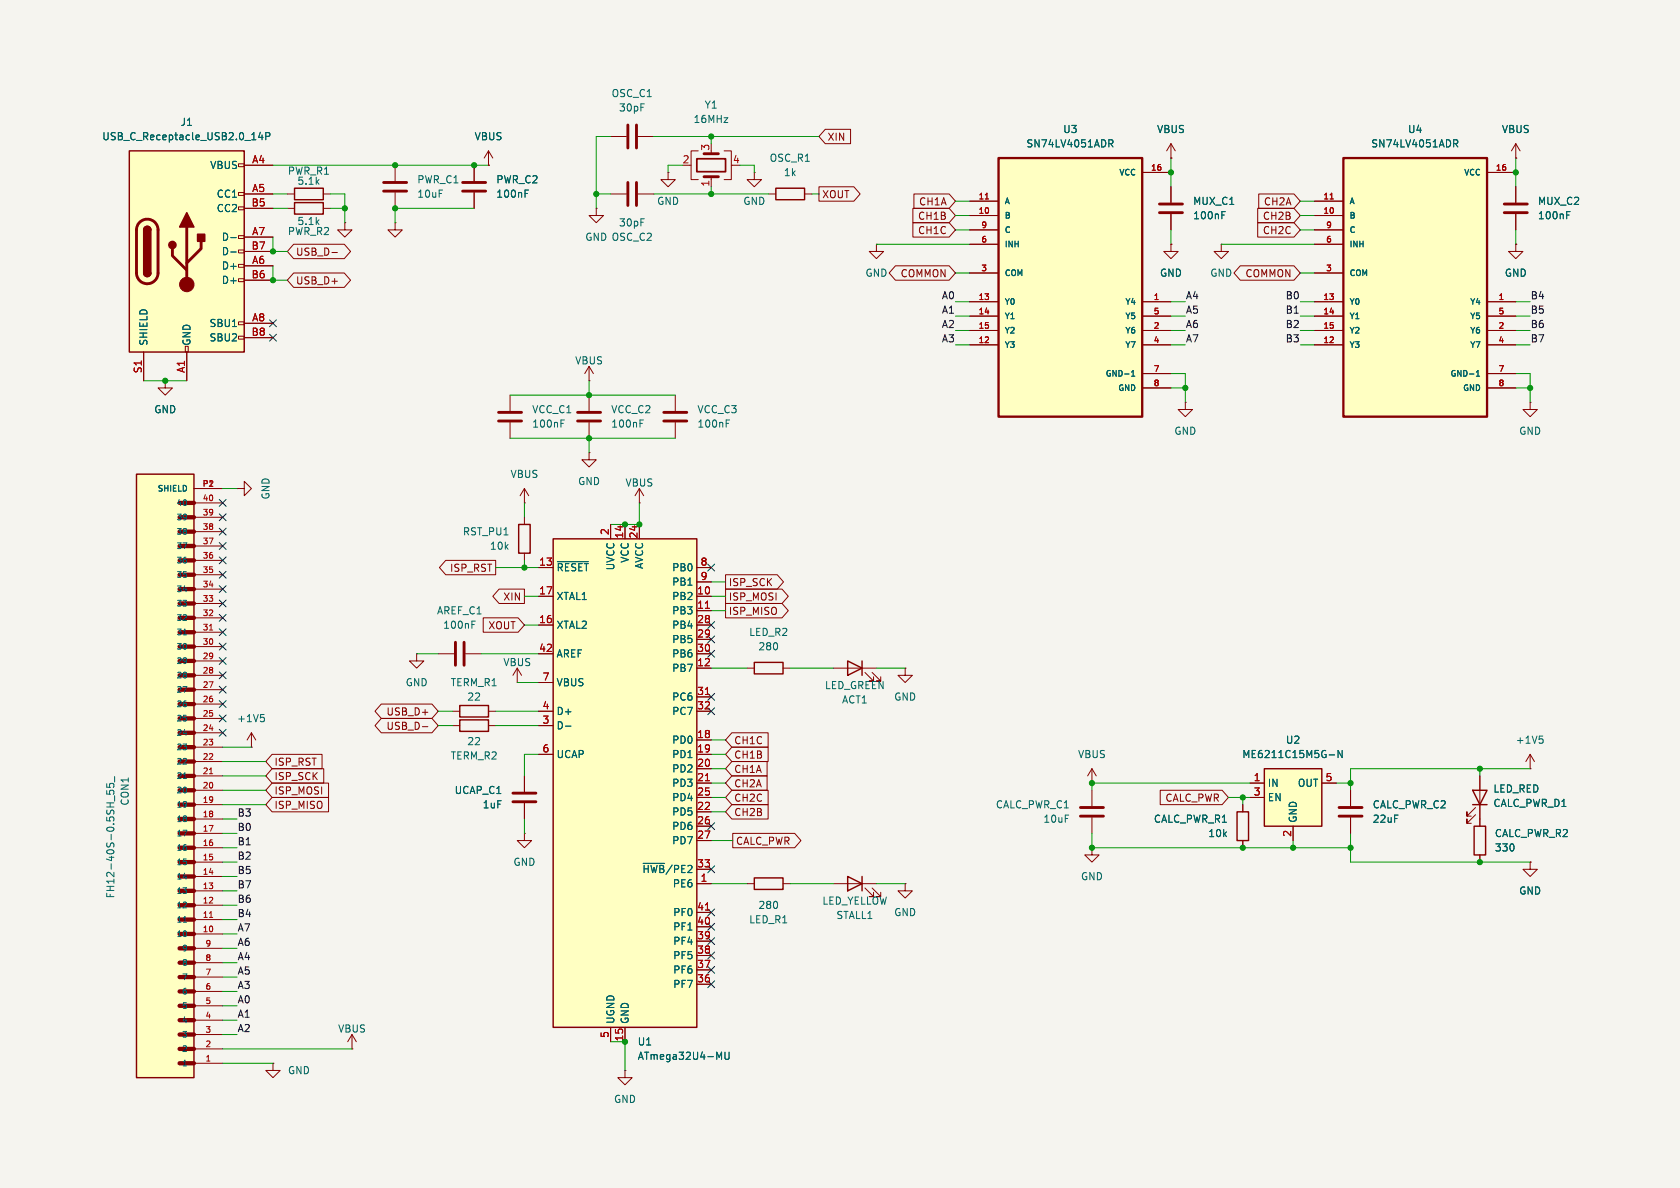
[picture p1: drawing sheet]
<svg xmlns="http://www.w3.org/2000/svg" width="297mm" height="210mm" viewBox="0 0 297 210" stroke-linecap="round" stroke-linejoin="round" font-family="sans-serif">
<path d="M0 0h297v210h-297z" fill="#f5f4ef" stroke="#f5f4ef" stroke-width=".18"/>
<path d="M81.8 32.3h4.1M81.8 33.8h4.1M124.5 31.2h2.5M124.5 27.2h2.5M90.7 140.2h4M90.7 141.7h4M191 144.3h4.1M191 142.7h4.1M236.7 144.3h4.1M236.7 142.7h4.1" fill="none" stroke="#840000" stroke-width=".51"/>
<g fill="none" stroke="#840000" stroke-width=".18">
<path d="M83.8 29.2v2.8M83.8 34v2.8M121.9 29.2h.3M123.4 26.7h-1.2v5.1h1.2M125.7 31.2v1.8M128 26.7h1.3v5.1h-1.3M154.9 43.2v1.3h1.3l-1.3 1.2-1.2-1.2h1.2M154.9 43.2h.1M80 128.3h1.3M86.4 128.3h1.2M92.7 137.2v2.8M193 138.4h.1"/>
<path d="M193 135.9v2.5M193 139.7v2.8M193 135.9l-.7 1.3M193 135.9l.8 1.3M238.8 139.7v2.8M92.7 147.3v1.3h1.3l-1.3 1.3-1.3-1.3h1.3M92.7 147.3h.1M92.7 142v2.8M193 149.9v1.2h1.3l-1.3 1.3-1.2-1.3h1.2M193 149.9h.1M193 144.5v2.8M219.7 142.2v1.3"/>
<path d="M219.7 148.6v1.3M238.8 144.5v2.8M48.3 188v1.2h1.2l-1.2 1.3-1.3-1.3h1.3M48.3 188h.1M62.2 185.4h.1M62.2 182.9l-.7 1.3M62.2 182.9l.8 1.3M62.2 182.9v2.5"/>
</g>
<path d="M92.8 34.2h.4M92.8 33.6h.6" fill="none" stroke="#006464" stroke-width=".18"/>
<path d="M123.2 28.1h5.1v2.3h-5.1z" fill="none" stroke="#840000" stroke-width=".3"/>
<path d="M81.3 127.3h5.1v2h-5.1zM218.7 143.5h2v5.1h-2z" fill="none" stroke="#840000" stroke-width=".25"/>
<path d="M223.5 135.9h10.2v10.2h-10.2z" fill="#ffffc2"/>
<path d="M223.5 135.9h10.2v10.2h-10.2zM260.3 139.7h2.6l-1.3 2.5zM260.3 142.2h2.6M260.6 146.1h2v5h-2z" fill="none" stroke="#840000" stroke-width=".25"/>
<g fill="none" stroke="#840000" stroke-width=".18">
<path d="M118.1 30.5v1.3h1.3l-1.3 1.2-1.3-1.2h1.3M118.1 30.5h.1M77.5 115.6h2.8M82.3 115.6h2.8M221 138.4h2.5M233.7 138.4h2.5M261.6 137.2v8.9M270.5 135.9h.1M270.5 133.4l-.8 1.2M270.5 133.4l.8 1.2M270.5 133.4v2.5M221 141h2.5"/>
<path d="M228.6 146.1v2.5M260.9 144l-1.6 1.5v-.7v.7h.8M260.9 142.7l-1.6 1.6v-.8v.8h.8M261.6 151.1v1.3M270.5 152.4v1.3h1.3l-1.3 1.2-1.3-1.2h1.3M270.5 152.4h.1M110.5 189.2v1.3h1.3l-1.3 1.3-1.3-1.3h1.3M110.5 189.2h.1"/>
</g>
<path d="M83.4 110.4h.5M83.4 109.8h.6M235 133.4h.9M237.3 132.7v1.2l-.7-1.2v1.2M272.1 130.1h.6M272.6 130.6l.2 .2v.3l-.2 .3" fill="none" stroke="#006464" stroke-width=".18"/>
<path d="M80.5 113.5v4.1M82 113.5v4.1" fill="none" stroke="#840000" stroke-width=".51"/>
<path d="M97.8 95.3h25.4v86.3h-25.4z" fill="#ffffc2"/>
<path d="M97.8 95.3h25.4v86.3h-25.4zM149.9 154.9l2.5 1.3-2.5 1.3zM152.4 154.9v2.6" fill="none" stroke="#840000" stroke-width=".25"/>
<g fill="none" stroke="#840000" stroke-width=".18">
<path d="M133.3 30.5v1.3h1.3l-1.3 1.2-1.2-1.2h1.2M133.3 30.5h.1M107.9 92.7v2.6M110.5 92.7v2.6M113 92.7v2.6M95.2 100.3h2.6M95.2 105.4h2.6M95.2 110.5h2.6M95.2 115.6h2.6M123.2 100.3h2.5M123.2 105.4h2.5M123.2 110.5h2.5"/>
<path d="M123.2 115.6h2.5M123.2 102.9h2.5M123.2 108h2.5M123.2 113h2.5M123.2 118.1h2.5M44.4 132.1h.1M44.4 129.5l-.7 1.3M44.4 129.5l.8 1.3M44.4 129.5v2.6M95.2 120.7h2.6M95.2 125.7h2.6M95.2 128.3h2.6"/>
<path d="M95.2 133.4h2.6M123.2 125.7h2.5M123.2 133.4h2.5M123.2 123.2h2.5M123.2 130.8h2.5M123.2 135.9h2.5M123.2 138.4h2.5M123.2 141h2.5M123.2 143.5h2.5M123.2 146.1h2.5M123.2 148.6h2.5M123.2 153.7h2.5"/>
<path d="M123.2 156.2h2.5M147.3 156.2h7.6M152.9 157l1.5 1.5h-.7h.7v-.8M154.2 157l1.5 1.5h-.8h.8v-.8M160 156.2v1.3h1.3l-1.3 1.3-1.3-1.3h1.3M160 156.2h.1M123.2 161.3h2.5M123.2 163.8h2.5M123.2 166.4h2.5M123.2 168.9h2.5M123.2 171.5h2.5M123.2 174h2.5"/>
<path d="M107.9 181.6v2.6M110.5 181.6v2.6"/>
</g>
<path d="M98.5 99.3h5.5M46.1 126.3h.6M46.5 126.8l.2 .2v.3l-.2 .3M100 128.4h.9M113.7 152.6h3.8M127.1 186.9l.5-.9v1.3M128.2 186v1l.2 .3 .4-.1 .1-.2v-1" fill="none" stroke="#006464" stroke-width=".18"/>
<path d="M124.7 107.5h.7M124.7 122.8h.7M124.7 138h.7M124.7 160.9h.7" fill="none" stroke="#a90000" stroke-width=".18"/>
<path d="M22.9 26.7h20.3v35.5h-20.3z" fill="#ffffc2"/>
<g fill="none" stroke="#840000" stroke-width=".18">
<path d="M42.2 29h1v.5h-1zM42.2 34h1v.5h-1zM42.2 36.6h1v.5h-1zM43.2 29.2h5.1M43.2 34.3h5.1M43.2 36.8h5.1M50.8 36.8h1.3M57.1 36.8h1.3M61 39.4v1.2h1.2l-1.2 1.3-1.3-1.3h1.3M61 39.4h.1M69.8 29.2v2.8M69.8 34v2.8"/>
<path d="M42.2 41.7h1v.5h-1zM42.2 44.2h1v.5h-1zM42.2 46.7h1v.5h-1zM42.2 49.3h1v.5h-1zM42.2 56.9h1v.5h-1zM42.2 59.4h1v.5h-1zM43.2 41.9h5.1M43.2 44.5h5.1M43.2 47h5.1M43.2 49.5h5.1M43.2 57.2h5.1M43.2 59.7h5.1"/>
<path d="M25.4 62.2v5.1M29.2 67.3v1.3h1.3l-1.3 1.3-1.3-1.3h1.3M29.2 67.3h.1M32.8 61.2h.5v1h-.5zM33 62.2v5.1M41.9 86.4h1.3v-1.3l1.2 1.3-1.2 1.2v-1.2M41.9 86.4h.1"/>
</g>
<path d="M22.9 26.7h20.3v35.5h-20.3zM52.1 35.8h5v2h-5zM25.4 40.6a.64 .64 0 0 1 .6-.6 .64 .64 0 0 1 .7 .6M25.4 48.3a.64 .64 0 0 0 .6 .6 .64 .64 0 0 0 .7-.6" fill="none" stroke="#840000" stroke-width=".25"/>
<path d="M24.7 39.3a1.9 1.9 0 0 1 2.1-.4 1.9 1.9 0 0 1 1.1 1.7v7.7a1.91 1.91 0 0 1-1.9 1.9 1.91 1.91 0 0 1-1.9-1.9v-7.8l.2-.6zM67.8 32.3h4.1M67.8 33.8h4.1M30.5 43.9v1.3l2.5 2.6M33 40.1v10.2M35.6 42.7v1.2l-2.6 2.6" fill="none" stroke="#840000" stroke-width=".51"/>
<g fill="#840000" stroke="#840000" stroke-width=".25">
<path d="M25.4 40.6h1.3v7.7h-1.3z"/>
<path d="M25.6 40.2a.64 .64 0 0 1 .7-.1 .64 .64 0 0 1 .4 .5h-1.3z"/>
<path d="M25.4 48.3h1.3a.64 .64 0 0 1-.7 .6 .64 .64 0 0 1-.6-.6z"/>
<path d="M33 37.6l1.3 2.5h-2.6z"/>
<path d="M34.9 41.4h1.3v1.3h-1.3z"/>
<circle cx="30.5" cy="43.3" r=".63"/>
</g>
<circle cx="33" cy="50.3" r="1.27" fill="#840000" stroke="#840000" stroke-width=".18"/>
<path d="M46 23.4l-.3 .9h.8M46.3 23.9v.8M47 24.1l.6-.1 .1-.1v-.3l-.7-.2v1.3M40.8 42h1M40.8 44.5h1" fill="none" stroke="#006464" stroke-width=".18"/>
<path d="M237.5 27.9h25.4v45.8h-25.4z" fill="#ffffc2"/>
<path d="M237.5 27.9h25.4v45.8h-25.4z" fill="none" stroke="#840000" stroke-width=".41"/>
<g fill="none" stroke="#840000" stroke-width=".18">
<path d="M232.4 35.6h5.1M232.4 38.1h5.1M262.9 30.5h5.1M232.4 40.6h5.1M232.4 43.2h5.1M232.4 48.3h5.1M232.4 53.3h5.1M232.4 55.9h5.1M232.4 58.4h5.1M262.9 53.3h5.1M262.9 55.9h5.1M262.9 58.4h5.1"/>
<path d="M232.4 61h5.1M262.9 61h5.1M262.9 66h5.1M262.9 68.6h5.1"/>
</g>
<path d="M235.1 35.2h.6" fill="none" stroke="#a90000" stroke-width=".18"/>
<path d="M257 24.7h.5l.2 .3-.1 .3-.6 .1M257.3 25.4l.4 .6M261 66.5h.6M261 65.8l.3-.3v1" fill="none" stroke="#006464" stroke-width=".18"/>
<path d="M24.1 83.8h10.2v106.7h-10.2z" fill="#ffffc2"/>
<g fill="none" stroke="#840000" stroke-width=".76">
<path d="M31.7 99.1h2.6M31.7 96.5h2.6M31.7 94h2.6M31.7 91.4h2.6M31.7 88.9h2.6M31.7 119.4h2.6M31.7 116.8h2.6M31.7 114.3h2.6M31.7 111.8h2.6M31.7 109.2h2.6M31.7 106.7h2.6M31.7 104.1h2.6"/>
<path d="M31.7 101.6h2.6M31.7 139.7h2.6M31.7 137.2h2.6M31.7 134.6h2.6M31.7 132.1h2.6M31.7 129.5h2.6M31.7 127h2.6M31.7 124.5h2.6M31.7 121.9h2.6M31.7 157.5h2.6M31.7 154.9h2.6M31.7 152.4h2.6"/>
<path d="M31.7 149.9h2.6M31.7 147.3h2.6M31.7 144.8h2.6M31.7 142.2h2.6M31.7 177.8h2.6M31.7 175.3h2.6M31.7 172.7h2.6M31.7 170.2h2.6M31.7 167.6h2.6M31.7 165.1h2.6M31.7 162.6h2.6M31.7 160h2.6"/>
<path d="M31.7 188h2.6M31.7 185.4h2.6M31.7 182.9h2.6M31.7 180.3h2.6"/>
</g>
<path d="M52.1 33.3h5v2h-5zM137.2 33.3h5v2h-5zM24.1 83.8h10.2v106.7h-10.2zM91.7 92.7h2v5.1h-2zM133.3 117.1h5.1v2h-5.1zM149.9 116.8l2.5 1.3-2.5 1.3zM152.4 116.8v2.6M81.3 124.7h5.1v2h-5.1zM133.3 155.2h5.1v2h-5.1z" fill="none" stroke="#840000" stroke-width=".25"/>
<g fill="none" stroke="#840000" stroke-width=".18">
<path d="M50.8 34.3h1.3M57.1 34.3h1.3M69.8 39.4v1.2h1.3l-1.3 1.3-1.2-1.3h1.2M69.8 39.4h.1M86.4 29.2h.1M86.4 26.7l-.8 1.2M86.4 26.7l.7 1.2M86.4 26.7v2.5M105.4 36.8v1.3h1.3l-1.3 1.3-1.3-1.3h1.3M105.4 36.8h.1M107.9 34.3h2.8M107.9 24.1h2.8"/>
<path d="M112.8 34.3h2.8M112.8 24.1h2.8M135.9 34.3h1.3M142.2 34.3h1.3M207 27.9h.1M207 25.4v2.5M207 33v2.8M207 37.8v2.8M207 25.4l.8 1.3M207 25.4l-.8 1.3M268 27.9h.1M268 25.4l.7 1.3"/>
<path d="M268 25.4l-.8 1.3M268 25.4v2.5M268 33v2.8M268 37.8v2.8M207 43.2v1.3h1.3l-1.3 1.2-1.3-1.2h1.3M207 43.2h.1M215.9 43.2v1.3h1.3l-1.3 1.2-1.3-1.2h1.3M215.9 43.2h.1M268 43.2v1.3h1.2l-1.2 1.2-1.3-1.2h1.3M268 43.2h.1M90.2 69.9v2.7M90.2 74.7v2.8"/>
<path d="M104.1 67.3h.1M104.1 64.8v2.5M104.1 69.9v2.7M104.1 74.7v2.8M104.1 64.8l-.7 1.2M104.1 64.8l.8 1.2M119.4 69.9v2.7M119.4 74.7v2.8M209.5 71.1v1.3h1.3l-1.3 1.3-1.2-1.3h1.2M209.5 71.1h.1M270.5 71.1v1.3h1.3l-1.3 1.3-1.3-1.3h1.3M270.5 71.1h.1"/>
<path d="M34.3 99.1h5.1M34.3 96.5h5.1M34.3 94h5.1M34.3 91.4h5.1M34.3 88.9h5.1M34.3 86.4h5.1M92.7 88.9h.1M92.7 86.4l-.8 1.2M92.7 86.4l.8 1.2M92.7 86.4v2.5M92.7 91.4v1.3M92.7 97.8v1.3"/>
<path d="M104.1 80v1.3h1.3l-1.3 1.3-1.2-1.3h1.2M104.1 80h.1M113 88.9h.1M113 86.4l-.7 1.2M113 86.4l.8 1.2M113 86.4v2.5M34.3 119.4h5.1M34.3 116.8h5.1M34.3 114.3h5.1M34.3 111.8h5.1M34.3 109.2h5.1M34.3 106.7h5.1"/>
<path d="M34.3 104.1h5.1M34.3 101.6h5.1M73.7 115.6v1.2h1.2l-1.2 1.3-1.3-1.3h1.3M73.7 115.6h.1M91.4 118.1l-.7 1.3M91.4 118.1l.8 1.3M91.4 118.1v2.6M132.1 118.1h1.2M138.4 118.1h1.3M147.3 118.1h7.6M152.9 118.9l1.5 1.5h-.7h.7v-.8M154.2 118.9l1.5 1.5h-.8h.8v-.8"/>
<path d="M160 118.1v1.3h1.3l-1.3 1.3-1.3-1.3h1.3M160 118.1h.1M34.3 139.7h5.1M34.3 137.2h5.1M34.3 134.6h5.1M34.3 132.1h5.1M34.3 129.5h5.1M34.3 127h5.1M34.3 124.5h5.1M34.3 121.9h5.1M80 125.7h1.3M86.4 125.7h1.2"/>
<path d="M91.4 120.7h.1M34.3 157.5h5.1M34.3 154.9h5.1M34.3 152.4h5.1M34.3 149.9h5.1M34.3 147.3h5.1M34.3 144.8h5.1M34.3 142.2h5.1M132.1 156.2h1.2M138.4 156.2h1.3M34.3 177.8h5.1M34.3 175.3h5.1"/>
<path d="M34.3 172.7h5.1M34.3 170.2h5.1M34.3 167.6h5.1M34.3 165.1h5.1M34.3 162.6h5.1M34.3 160h5.1M34.3 188h5.1M34.3 185.4h5.1M34.3 182.9h5.1M34.3 180.3h5.1"/>
</g>
<g fill="none" stroke="#006464" stroke-width=".18">
<path d="M216 38h.4M216 37.4h.6M277 38h.4M277 37.4h.6M99.2 74.8h.4M99.2 74.2h.6M113.1 74.8h.5M113.1 74.2h.6M128.4 74.8h.4M128.4 74.2h.6M32.4 112.2h.6M18.9 138.5v.6l.6 .1-.1-.2v-.4l.2-.1h.4l.1 .2-.1 .5"/>
<path d="M18.9 139.8v.6h.6l-.1-.2v-.4l.2-.1 .4 .1 .1 .1-.1 .5M20.3 137.3v.9M32.4 137.6h.6M20.3 140.7v.9M32.4 163h.6"/>
</g>
<path d="M37 111.4h.6M37 136.8h.6M37 162.2h.6" fill="none" stroke="#a90000" stroke-width=".18"/>
<g fill="none" stroke="#840000" stroke-width=".51">
<path d="M111 22.1v4.1M111 32.3v4M112.5 22.1v4.1M112.5 32.3v4M205 37.6h4M205 36.1h4M265.9 37.6h4.1M265.9 36.1h4.1M88.1 72.9h4.1M88.1 74.4h4.1M102.1 72.9h4.1M102.1 74.4h4.1"/>
<path d="M117.3 72.9h4.1M117.3 74.4h4.1"/>
</g>
<path d="M176.5 27.9h25.4v45.8h-25.4z" fill="#ffffc2"/>
<path d="M176.5 27.9h25.4v45.8h-25.4z" fill="none" stroke="#840000" stroke-width=".41"/>
<g fill="none" stroke="#840000" stroke-width=".18">
<path d="M43.2 29.2h5.1M43.2 34.3h5.1M43.2 36.8h5.1M83.8 29.2v2.8M83.8 34v2.8M86.4 29.2h.1M144.8 33h6.2l1.1 1.3-1.1 1.3h-6.2zM145.9 22.9h4.5v2.5h-4.5l-1.1-1.3zM161.4 36.8h6.4l1.1 1.3-1.1 1.3h-6.4zM161.4 39.4h6.4l1.1 1.2-1.1 1.3h-6.4zM161.6 34.3h6.2l1.1 1.3-1.1 1.2h-6.2zM171.4 35.6h5.1"/>
<path d="M171.4 38.1h5.1M201.9 30.5h5.1M207 27.9h.1M207 33v2.8M207 37.8v2.8M222.3 36.8h6.5l1.1 1.3-1.1 1.3h-6.5zM222.3 39.4h6.5l1.1 1.2-1.1 1.3h-6.5zM222.5 34.3h6.3l1.1 1.3-1.1 1.2h-6.3zM232.4 35.6h5.1M232.4 38.1h5.1M262.9 30.5h5.1M268 27.9h.1"/>
<path d="M268 33v2.8M268 37.8v2.8M43.2 41.9h5.1M43.2 44.5h5.1M43.2 47h5.1M43.2 49.5h5.1M43.2 57.2h5.1M43.2 59.7h5.1M51.9 43.2h9l1.1 1.3-1.1 1.2h-9l-1.1-1.2zM51.9 48.3h9l1.1 1.2-1.1 1.3h-9l-1.1-1.3zM58.7 44.6h.9M158.3 47h9.5l1.1 1.3-1.1 1.2h-9.5l-1.1-1.2z"/>
<path d="M171.4 40.6h5.1M171.4 43.2h5.1M171.4 48.3h5.1M171.4 53.3h5.1M171.4 55.9h5.1M171.4 58.4h5.1M201.9 53.3h5.1M201.9 55.9h5.1M201.9 58.4h5.1M207 43.2h.1M219.3 47h9.5l1.1 1.3-1.1 1.2h-9.5l-1.2-1.2zM232.4 40.6h5.1"/>
<path d="M232.4 43.2h5.1M232.4 48.3h5.1M232.4 53.3h5.1M232.4 55.9h5.1M232.4 58.4h5.1M262.9 53.3h5.1M262.9 55.9h5.1M262.9 58.4h5.1M268 43.2h.1M25.4 62.2v5.1M29.2 67.3h.1M33 62.2v5.1"/>
<path d="M171.4 61h5.1M201.9 61h5.1M201.9 66h5.1M201.9 68.6h5.1M232.4 61h5.1M262.9 61h5.1M262.9 66h5.1M262.9 68.6h5.1M78.8 99.1h8.8v2.5h-8.8l-1.1-1.3zM107.9 92.7v2.6M110.5 92.7v2.6M113 92.7v2.6"/>
<path d="M85.4 109.2h6.2l1.1 1.3-1.1 1.3h-6.2zM88.2 104.1h4.5v2.6h-4.5l-1.1-1.3zM95.2 100.3h2.6M95.2 105.4h2.6M95.2 110.5h2.6M95.2 115.6h2.6M123.2 100.3h2.5M123.2 105.4h2.5M123.2 110.5h2.5M123.2 115.6h2.5M123.2 102.9h2.5M123.2 108h2.5"/>
<path d="M123.2 113h2.5M123.2 118.1h2.5M128.3 106.7h10l1.1 1.3-1.1 1.2h-10zM128.3 101.6h9.1l1.1 1.3-1.1 1.2h-9.1zM128.3 104.1h10l1.1 1.3-1.1 1.3h-10zM48.1 133.3h8.8v2.6h-8.8l-1.1-1.3zM48.1 135.9h9.1v2.5h-9.1l-1.1-1.2zM48.1 138.4h10v2.6h-10l-1.1-1.3zM67.4 124.5h9l1.1 1.2-1.1 1.3h-9l-1.1-1.3zM67.4 127h9l1.1 1.3-1.1 1.2h-9l-1.1-1.2zM74.7 128.5h.9M92.7 137.2v2.8"/>
<path d="M95.2 120.7h2.6M95.2 125.7h2.6M95.2 128.3h2.6M95.2 133.4h2.6M123.2 138.4h2.5M123.2 125.7h2.5M123.2 133.4h2.5M123.2 123.2h2.5M123.2 130.8h2.5M123.2 135.9h2.5M129.4 139.7h6.4v2.5h-6.4l-1.1-1.2zM129.4 132.1h6.4v2.5h-6.4l-1.1-1.2z"/>
<path d="M129.4 129.5h6.4v2.6h-6.4l-1.1-1.3zM129.4 134.6h6.2v2.6h-6.2l-1.1-1.3zM129.4 137.2h6.2v2.5h-6.2l-1.1-1.3zM205.1 139.7h11l1.1 1.3-1.1 1.2h-11zM221 138.4h2.5M233.7 138.4h2.5M238.8 139.7v2.8M261.6 137.2v2.5M48.1 141h10v2.5h-10l-1.1-1.3zM92.7 142v2.8M123.2 141h2.5M123.2 143.5h2.5"/>
<path d="M123.2 146.1h2.5M123.2 148.6h2.5M123.2 153.7h2.5M123.2 156.2h2.5M129.4 142.2h6.4v2.6h-6.4l-1.1-1.3zM129.5 147.3h11l1.1 1.3-1.1 1.3h-11zM219.7 142.2v1.3M219.7 148.6v1.3M221 141h2.5M228.6 146.1v2.5M238.8 144.5v2.8M261.6 142.2v3.9"/>
<path d="M261.6 151.1v1.3M270.5 152.4h.1M123.2 161.3h2.5M123.2 163.8h2.5M123.2 166.4h2.5M123.2 168.9h2.5M123.2 171.5h2.5M123.2 174h2.5M107.9 181.6v2.6M110.5 181.6v2.6"/>
</g>
<path d="M174.2 35.2h.6M235.1 35.2h.6M124.7 107.5h.7M124.7 122.8h.7M124.7 138h.7M124.7 160.9h.7" fill="none" stroke="#a90000" stroke-width=".18"/>
<g fill="none" stroke="#006464" stroke-width=".18">
<path d="M46 23.4l-.3 .9h.8M46.3 23.9v.8M47 24.1l.6-.1 .1-.1v-.3l-.7-.2v1.3M92.8 34.2h.4M92.8 33.6h.6M196 24.7h.5l.3 .3-.2 .3-.6 .1M196.3 25.4l.5 .6M216 38h.4M216 37.4h.6M257 24.7h.5l.2 .3-.1 .3-.6 .1M257.3 25.4l.4 .6M277 38h.4"/>
<path d="M277 37.4h.6M40.8 42h1M40.8 44.5h1M200 66.5h.6M200 65.8l.3-.3v1M261 66.5h.6M261 65.8l.3-.3v1M98.5 99.3h5.5M100 128.4h.9M235 133.4h.9M237.3 132.7v1.2l-.7-1.2v1.2M113.7 152.6h3.8"/>
<path d="M127.1 186.9l.5-.9v1.3M128.2 186v1l.2 .3 .4-.1 .1-.2v-1"/>
</g>
<g fill="none" stroke="#009600" stroke-width=".18">
<path d="M48.3 29.2h38.1M48.3 34.3h2.5M48.3 36.8h2.5M58.4 34.3h2.6v5.1M58.4 36.8h2.6M83.8 36.8h-14v2.6M105.4 34.3h2.5M107.9 24.1h-2.5v12.7M115.6 34.3h20.3M115.6 24.1h29.2M120.6 29.2h-2.5v1.3M125.7 24.1v1.3"/>
<path d="M125.7 33v1.3M130.8 29.2h2.5v1.3M143.5 34.3h1.3M168.9 38.1h2.5M168.9 35.6h2.5M207 27.9v5.1M229.9 38.1h2.5M229.9 35.6h2.5M268 27.9v5.1M48.3 41.9v2.6h2.5M48.3 47v2.5h2.5M154.9 43.2h16.5"/>
<path d="M168.9 48.3h2.5M168.9 40.6h2.5M168.9 53.3h2.5M168.9 55.9h2.5M168.9 58.4h2.5M207 53.3h2.5M207 55.9h2.5M207 58.4h2.5M207 40.6v2.6M215.9 43.2h16.5M229.9 48.3h2.5M229.9 40.6h2.5"/>
<path d="M229.9 53.3h2.5M229.9 55.9h2.5M229.9 58.4h2.5M268 53.3h2.5M268 55.9h2.5M268 58.4h2.5M268 40.6v2.6M25.4 67.3h7.6M90.2 77.5h29.2M90.2 69.9h29.2M104.1 67.3v2.6M104.1 77.5v2.5"/>
<path d="M168.9 61h2.5M207 61h2.5M207 66h2.5v5.1M207 68.6h2.5M229.9 61h2.5M268 61h2.5M268 66h2.5v5.1M268 68.6h2.5M39.4 86.4h2.5M92.7 88.9v2.5M92.7 99.1v1.2M113 88.9v3.8h-5.1"/>
<path d="M73.7 115.6h3.8M85.1 115.6h10.1M87.6 100.3h7.6M92.7 105.4h2.5M92.7 110.5h2.5M125.7 105.4h2.6M125.7 118.1h6.4M125.7 108h2.6M125.7 102.9h2.6M139.7 118.1h7.6M154.9 118.1h5.1M39.4 132.1h5"/>
<path d="M39.4 134.6h7.6M39.4 137.2h7.6M39.4 139.7h7.6M77.5 125.7h2.5M77.5 128.3h2.5M87.6 125.7h7.6M87.6 128.3h7.6M91.4 120.7h3.8M95.2 133.4h-2.5v3.8M125.7 138.4h2.6M125.7 133.4h2.6M125.7 135.9h2.6"/>
<path d="M125.7 130.8h2.6M221 138.4h-28v1.3M236.2 138.4h2.6M261.6 135.9v1.3M270.5 135.9h-31.7v3.8M39.4 154.9h2.5M39.4 149.9h2.5M39.4 157.5h2.5M39.4 144.8h2.5M39.4 147.3h2.5M39.4 152.4h2.5M39.4 142.2h7.6"/>
<path d="M92.7 144.8v2.5M125.7 143.5h2.6M125.7 141h2.6M125.7 148.6h3.8M125.7 156.2h6.4M139.7 156.2h7.6M154.9 156.2h5.1M193 147.3v2.6h45.8M217.2 141h3.8M219.7 141v1.2M228.6 148.6v1.3M238.8 147.3v5.1h31.7"/>
<path d="M39.4 165.1h2.5M39.4 162.6h2.5M39.4 167.6h2.5M39.4 160h2.5M39.4 175.3h2.5M39.4 177.8h2.5M39.4 172.7h2.5M39.4 170.2h2.5M39.4 180.3h2.5M39.4 185.4h22.8M39.4 182.9h2.5M39.4 188h8.9"/>
<path d="M107.9 184.2h2.6v5"/>
</g>
<g fill="none" stroke="#000084" stroke-width=".18">
<path d="M47.7 56.5l1.2 1.3M47.7 59.1l1.2 1.2M48.9 56.5l-1.2 1.3M48.9 59.1l-1.2 1.2M38.8 88.3l1.2 1.2M38.8 95.9l1.2 1.2M38.8 90.8l1.2 1.2M38.8 98.5l1.2 1.2M38.8 93.4l1.2 1.2M40 88.3l-1.2 1.2M40 95.9l-1.2 1.2M40 90.8l-1.2 1.2"/>
<path d="M40 98.5l-1.2 1.2M40 93.4l-1.2 1.2M125.1 99.7l1.2 1.2M126.3 99.7l-1.2 1.2M38.8 113.7l1.2 1.2M38.8 118.8l1.2 1.2M38.8 111.2l1.2 1.2M38.8 116.2l1.2 1.2M38.8 106.1l1.2 1.2M38.8 101l1.2 1.2M38.8 103.5l1.2 1.2M38.8 108.6l1.2 1.2"/>
<path d="M40 113.7l-1.2 1.2M40 118.8l-1.2 1.2M40 111.2l-1.2 1.2M40 116.2l-1.2 1.2M40 106.1l-1.2 1.2M40 101l-1.2 1.2M40 103.5l-1.2 1.2M40 108.6l-1.2 1.2M125.1 112.4l1.2 1.2M125.1 109.9l1.2 1.2M125.1 115l1.2 1.2M126.3 112.4l-1.2 1.2"/>
<path d="M126.3 109.9l-1.2 1.2M126.3 115l-1.2 1.2M38.8 121.3l1.2 1.2M38.8 126.4l1.2 1.2M38.8 128.9l1.2 1.2M38.8 123.9l1.2 1.2M40 121.3l-1.2 1.2M40 126.4l-1.2 1.2M40 128.9l-1.2 1.2M40 123.9l-1.2 1.2M125.1 125.1l1.2 1.2M125.1 122.6l1.2 1.2"/>
<path d="M126.3 125.1l-1.2 1.2M126.3 122.6l-1.2 1.2M125.1 145.4l1.2 1.3M125.1 153.1l1.2 1.2M126.3 145.4l-1.2 1.3M126.3 153.1l-1.2 1.2M125.1 168.3l1.2 1.2M125.1 170.8l1.2 1.3M125.1 165.8l1.2 1.2M125.1 173.4l1.2 1.2M125.1 163.2l1.2 1.2M125.1 160.7l1.2 1.2"/>
<path d="M126.3 168.3l-1.2 1.2M126.3 170.8l-1.2 1.3M126.3 165.8l-1.2 1.2M126.3 173.4l-1.2 1.2M126.3 163.2l-1.2 1.2M126.3 160.7l-1.2 1.2"/>
</g>
<g fill="#009600" stroke="#009600" stroke-width=".18">
<circle cx="207" cy="30.5" r=".46"/>
<circle cx="209.5" cy="68.6" r=".46"/>
<circle cx="110.5" cy="184.2" r=".46"/>
<circle cx="261.6" cy="152.4" r=".46"/>
<circle cx="219.7" cy="141" r=".46"/>
<circle cx="228.6" cy="149.9" r=".46"/>
<circle cx="219.7" cy="149.9" r=".46"/>
<circle cx="238.8" cy="149.9" r=".46"/>
<circle cx="238.8" cy="138.4" r=".46"/>
<circle cx="261.6" cy="135.9" r=".46"/>
<circle cx="193" cy="138.4" r=".46"/>
<circle cx="193" cy="149.9" r=".46"/>
<circle cx="268" cy="30.5" r=".46"/>
<circle cx="270.5" cy="68.6" r=".46"/>
<circle cx="48.3" cy="49.5" r=".46"/>
<circle cx="29.2" cy="67.3" r=".46"/>
<circle cx="48.3" cy="44.5" r=".46"/>
<circle cx="61" cy="36.8" r=".46"/>
<circle cx="105.4" cy="34.3" r=".46"/>
<circle cx="125.7" cy="34.3" r=".46"/>
<circle cx="125.7" cy="24.1" r=".46"/>
<circle cx="83.8" cy="29.2" r=".46"/>
<circle cx="69.8" cy="29.2" r=".46"/>
<circle cx="69.8" cy="36.8" r=".46"/>
<circle cx="92.7" cy="100.3" r=".46"/>
<circle cx="104.1" cy="69.9" r=".46"/>
<circle cx="104.1" cy="77.5" r=".46"/>
<circle cx="113" cy="92.7" r=".46"/>
<circle cx="110.5" cy="92.7" r=".46"/>
</g>
<g font-size="1.8" fill="#006464">
<text x="108" y="17.4">OSC_C1</text>
<text x="31.8" y="22.5">J1</text>
<text x="109.3" y="19.9">30pF</text>
<text x="122.5" y="21.9">16MHz</text>
<text x="124.5" y="19.4">Y1</text>
<text x="187.9" y="23.7">U3</text>
<text x="204.5" y="23.7">VBUS</text>
<text x="248.8" y="23.7">U4</text>
<text x="265.4" y="23.7">VBUS</text>
<text x="18" y="25">USB_C_Receptacle_USB2.0_14P</text>
<text x="83.8" y="25">VBUS</text>
<text x="136" y="28.8">OSC_R1</text>
<text x="181.4" y="26.3">SN74LV4051ADR</text>
<text x="242.3" y="26.3">SN74LV4051ADR</text>
<text x="37.1" y="30.1">VBUS</text>
<text x="38.2" y="35.2">CC1</text>
<text x="50.8" y="31.1">PWR_R1</text>
<text x="52.5" y="32.9">5.1k</text>
<text x="73.7" y="32.6">PWR_C1</text>
<text x="73.7" y="35.2">10uF</text>
<text x="87.6" y="32.6">PWR_C2</text>
<text x="87.6" y="35.2">100nF</text>
<text x="138.5" y="31.3">1k</text>
<text x="38.2" y="37.7">CC2</text>
<text x="50.8" y="41.8">PWR_R2</text>
<text x="52.5" y="40">5.1k</text>
<text x="109.3" y="40.2">30pF</text>
<text x="116.1" y="36.4">GND</text>
<text x="131.3" y="36.4">GND</text>
<text x="210.8" y="36.4">MUX_C1</text>
<text x="210.8" y="39">100nF</text>
<text x="271.8" y="36.4">MUX_C2</text>
<text x="271.8" y="39">100nF</text>
<text x="39.1" y="42.8">D-</text>
<text x="39.1" y="45.3">D-</text>
<text x="39.1" y="47.9">D+</text>
<text x="103.4" y="42.8">GND OSC_C2</text>
<text x="39.1" y="50.4">D+</text>
<text x="152.9" y="49.1">GND</text>
<text x="205" y="49.1">GND</text>
<text x="213.9" y="49.1">GND</text>
<text x="265.9" y="49.1">GND</text>
<text x="36.9" y="58">SBU1</text>
<text x="26.3" y="61.2" transform="rotate(-90 26.3 61.2)">SHIELD</text>
<text x="33.9" y="61.2" transform="rotate(-90 33.9 61.2)">GND</text>
<text x="36.9" y="60.6">SBU2</text>
<text x="101.6" y="64.6">VBUS</text>
<text x="27.2" y="73.3">GND</text>
<text x="94" y="73.3">VCC_C1</text>
<text x="94" y="75.8">100nF</text>
<text x="108" y="73.3">VCC_C2</text>
<text x="108" y="75.8">100nF</text>
<text x="123.2" y="73.3">VCC_C3</text>
<text x="123.2" y="75.8">100nF</text>
<text x="207.5" y="77.1">GND</text>
<text x="268.5" y="77.1">GND</text>
<text x="47.9" y="88.4" transform="rotate(-90 47.9 88.4)">GND</text>
<text x="90.2" y="84.7">VBUS</text>
<text x="102.1" y="86">GND</text>
<text x="110.5" y="86.2">VBUS</text>
<text x="81.7" y="94.8">RST_PU1</text>
<text x="86.5" y="97.4">10k</text>
<text x="98.3" y="101.2">~{RESET}</text>
<text x="108.8" y="100.9" transform="rotate(-90 108.8 100.9)">UVCC</text>
<text x="111.4" y="99.6" transform="rotate(-90 111.4 99.6)">VCC</text>
<text x="113.9" y="100.7" transform="rotate(-90 113.9 100.7)">AVCC</text>
<text x="118.7" y="101.2">PB0</text>
<text x="98.3" y="106.3">XTAL1</text>
<text x="118.7" y="103.7">PB1</text>
<text x="118.7" y="106.3">PB2</text>
<text x="77.2" y="108.8">AREF_C1</text>
<text x="78.2" y="111.4">100nF</text>
<text x="98.3" y="111.4">XTAL2</text>
<text x="118.7" y="108.8">PB3</text>
<text x="118.7" y="111.4">PB4</text>
<text x="118.7" y="113.9">PB5</text>
<text x="132.3" y="112.6">LED_R2</text>
<text x="88.9" y="118">VBUS</text>
<text x="98.3" y="116.4">AREF</text>
<text x="118.7" y="116.4">PB6</text>
<text x="118.7" y="119">PB7</text>
<text x="134" y="115.2">280</text>
<text x="71.6" y="121.5">GND</text>
<text x="79.6" y="121.5">TERM_R1</text>
<text x="82.5" y="124.1">22</text>
<text x="98.3" y="121.5">VBUS</text>
<text x="118.7" y="124.1">PC6</text>
<text x="145.7" y="122">LED_GREEN</text>
<text x="148.8" y="124.6">ACT1</text>
<text x="158" y="124.1">GND</text>
<text x="41.8" y="127.9">+1V5</text>
<text x="82.5" y="131.9">22</text>
<text x="98.3" y="126.6">D+</text>
<text x="98.3" y="129.1">D-</text>
<text x="118.7" y="126.6">PC7</text>
<text x="118.7" y="131.7">PD0</text>
<text x="227.2" y="131.7">U2</text>
<text x="267.9" y="131.7">+1V5</text>
<text x="79.6" y="134.5">TERM_R2</text>
<text x="98.3" y="134.2">UCAP</text>
<text x="118.7" y="134.2">PD1</text>
<text x="118.7" y="136.8">PD2</text>
<text x="190.5" y="134.2">VBUS</text>
<text x="219.5" y="134.2">ME6211C15M5G-N</text>
<text x="23" y="142.5" transform="rotate(-90 23 142.5)">CON1</text>
<text x="80.3" y="140.6">UCAP_C1</text>
<text x="85.2" y="143.1">1uF</text>
<text x="118.7" y="139.3">PD3</text>
<text x="118.7" y="141.8">PD4</text>
<text x="176" y="143.1">CALC_PWR_C1</text>
<text x="224" y="139.3">IN</text>
<text x="224" y="141.8">EN</text>
<text x="229.3" y="139.3">OUT</text>
<text x="242.6" y="143.1">CALC_PWR_C2</text>
<text x="263.9" y="140.3">LED_RED</text>
<text x="263.9" y="142.8">CALC_PWR_D1</text>
<text x="118.7" y="144.4">PD5</text>
<text x="118.7" y="146.9">PD6</text>
<text x="118.7" y="149.5">PD7</text>
<text x="184.4" y="145.6">10uF</text>
<text x="203.9" y="145.6">CALC_PWR_R1</text>
<text x="213.5" y="148.2">10k</text>
<text x="229.5" y="145.5" transform="rotate(-90 229.5 145.5)">GND</text>
<text x="242.6" y="145.6">22uF</text>
<text x="264.2" y="148.2">CALC_PWR_R2</text>
<text x="90.7" y="153.3">GND</text>
<text x="113.5" y="154.5">~{HWB}/PE2</text>
<text x="191" y="155.8">GND</text>
<text x="264.2" y="150.7">330</text>
<text x="20.4" y="158.9" transform="rotate(-90 20.4 158.9)">FH12-40S-0.5SH_55_</text>
<text x="118.9" y="157.1">PE6</text>
<text x="134" y="160.9">280</text>
<text x="145.3" y="160.1">LED_YELLOW</text>
<text x="268.5" y="158.3">GND</text>
<text x="118.9" y="162.2">PF0</text>
<text x="118.9" y="164.7">PF1</text>
<text x="118.9" y="167.2">PF4</text>
<text x="132.3" y="163.4">LED_R1</text>
<text x="147.8" y="162.7">STALL1</text>
<text x="158" y="162.2">GND</text>
<text x="118.9" y="169.8">PF5</text>
<text x="118.9" y="172.3">PF6</text>
<text x="118.9" y="174.9">PF7</text>
<text x="59.7" y="182.7">VBUS</text>
<text x="108.8" y="181.1" transform="rotate(-90 108.8 181.1)">UGND</text>
<text x="111.4" y="181.1" transform="rotate(-90 111.4 181.1)">GND</text>
<text x="112.6" y="185">U1</text>
<text x="50.8" y="190.1">GND</text>
<text x="112.6" y="187.6">ATmega32U4-MU</text>
<text x="108.5" y="195.2">GND</text>
</g>
<g font-size="1.8" fill="#a90000">
<text x="44.5" y="29">A4</text>
<text x="120.6" y="29">2</text>
<text x="125.5" y="26.7" transform="rotate(-90 125.5 26.7)">3</text>
<text x="129.5" y="29">4</text>
<text x="44.5" y="34">A5</text>
<text x="125.5" y="33.1" transform="rotate(-90 125.5 33.1)">1</text>
<text x="44.4" y="36.6">B5</text>
<text x="44.5" y="41.7">A7</text>
<text x="44.4" y="44.2">B7</text>
<text x="44.5" y="46.7">A6</text>
<text x="44.4" y="49.3">B6</text>
<text x="44.4" y="59.4">B8</text>
<text x="44.5" y="56.9">A8</text>
<text x="25.1" y="66.1" transform="rotate(-90 25.1 66.1)">S1</text>
<text x="32.8" y="66" transform="rotate(-90 32.8 66)">A1</text>
<text x="107.7" y="94.7" transform="rotate(-90 107.7 94.7)">2</text>
<text x="110.2" y="95.3" transform="rotate(-90 110.2 95.3)">14</text>
<text x="112.8" y="95.3" transform="rotate(-90 112.8 95.3)">24</text>
<text x="95.2" y="100.1">13</text>
<text x="123.8" y="100.1">8</text>
<text x="95.2" y="105.2">17</text>
<text x="123.1" y="105.2">10</text>
<text x="123.1" y="107.7">11</text>
<text x="123.8" y="102.6">9</text>
<text x="95.2" y="110.2">16</text>
<text x="123.1" y="110.2">28</text>
<text x="123.1" y="112.8">29</text>
<text x="95.2" y="115.3">42</text>
<text x="123.1" y="115.3">30</text>
<text x="123.1" y="117.9">12</text>
<text x="95.8" y="120.4">7</text>
<text x="95.8" y="125.5">4</text>
<text x="123.1" y="122.9">31</text>
<text x="123.1" y="125.5">32</text>
<text x="95.8" y="128">3</text>
<text x="123.1" y="130.6">18</text>
<text x="95.8" y="133.1">6</text>
<text x="123.1" y="133.1">19</text>
<text x="123.1" y="135.6">20</text>
<text x="123.1" y="138.2">21</text>
<text x="123.1" y="140.7">25</text>
<text x="123.1" y="143.3">22</text>
<text x="221.5" y="138.2">1</text>
<text x="221.5" y="140.7">3</text>
<text x="234.2" y="138.2">5</text>
<text x="123.1" y="145.8">26</text>
<text x="123.1" y="148.3">27</text>
<text x="228.3" y="148" transform="rotate(-90 228.3 148)">2</text>
<text x="123.1" y="153.4">33</text>
<text x="123.8" y="156">1</text>
<text x="123.1" y="161">41</text>
<text x="123.1" y="163.6">40</text>
<text x="123.1" y="166.1">39</text>
<text x="123.1" y="168.7">38</text>
<text x="123.1" y="171.2">37</text>
<text x="123.1" y="173.7">36</text>
<text x="107.7" y="183.6" transform="rotate(-90 107.7 183.6)">5</text>
<text x="110.2" y="184.2" transform="rotate(-90 110.2 184.2)">15</text>
</g>
<g font-size="1.8" fill="#840000">
<text x="146.2" y="25.1">XIN</text>
<text x="145.3" y="35.2">XOUT</text>
<text x="162.2" y="39.1">CH1B</text>
<text x="162.2" y="41.6">CH1C</text>
<text x="162.4" y="36.5">CH1A</text>
<text x="223.2" y="39.1">CH2B</text>
<text x="223.2" y="41.6">CH2C</text>
<text x="223.3" y="36.5">CH2A</text>
<text x="52.2" y="45.4">USB_D-</text>
<text x="52.2" y="50.5">USB_D+</text>
<text x="159.1" y="49.2">COMMON</text>
<text x="220.1" y="49.2">COMMON</text>
<text x="79.5" y="101.3">ISP_RST</text>
<text x="88.9" y="106.4">XIN</text>
<text x="128.7" y="103.8">ISP_SCK</text>
<text x="128.7" y="106.4">ISP_MOSI</text>
<text x="86.2" y="111.4">XOUT</text>
<text x="128.7" y="108.9">ISP_MISO</text>
<text x="68.2" y="126.7">USB_D+</text>
<text x="68.2" y="129.2">USB_D-</text>
<text x="129.7" y="131.8">CH1C</text>
<text x="48.4" y="135.6">ISP_RST</text>
<text x="129.7" y="134.3">CH1B</text>
<text x="129.7" y="136.8">CH1A</text>
<text x="48.4" y="143.2">ISP_MISO</text>
<text x="48.4" y="138.1">ISP_SCK</text>
<text x="48.4" y="140.7">ISP_MOSI</text>
<text x="129.7" y="141.9">CH2C</text>
<text x="129.7" y="139.4">CH2A</text>
<text x="205.9" y="141.9">CALC_PWR</text>
<text x="129.7" y="144.5">CH2B</text>
<text x="130" y="149.5">CALC_PWR</text>
</g>
<g font-size="1.8" fill="#0f0f0f">
<text x="166.4" y="53">A0</text>
<text x="209.5" y="53">A4</text>
<text x="227.2" y="53">B0</text>
<text x="270.5" y="53">B4</text>
<text x="166.4" y="58.1">A2</text>
<text x="166.4" y="55.5">A1</text>
<text x="209.5" y="58.1">A6</text>
<text x="209.5" y="55.5">A5</text>
<text x="227.2" y="55.5">B1</text>
<text x="227.2" y="58.1">B2</text>
<text x="270.5" y="55.5">B5</text>
<text x="270.5" y="58.1">B6</text>
<text x="166.4" y="60.6">A3</text>
<text x="209.5" y="60.6">A7</text>
<text x="227.2" y="60.6">B3</text>
<text x="270.5" y="60.6">B7</text>
<text x="41.9" y="147">B0</text>
<text x="41.9" y="144.4">B3</text>
<text x="41.9" y="149.5">B1</text>
<text x="41.9" y="154.6">B5</text>
<text x="41.9" y="152.1">B2</text>
<text x="41.9" y="157.1">B7</text>
<text x="41.9" y="159.7">B6</text>
<text x="41.9" y="162.2">B4</text>
<text x="41.9" y="167.3">A6</text>
<text x="41.9" y="164.8">A7</text>
<text x="41.9" y="169.8">A4</text>
<text x="41.9" y="172.4">A5</text>
<text x="41.9" y="174.9">A3</text>
<text x="41.9" y="177.5">A0</text>
<text x="41.9" y="180">A1</text>
<text x="41.9" y="182.5">A2</text>
</g>
<g font-size="1.4" fill="#a90000">
<text x="172.9" y="35.3">11</text>
<text x="203.4" y="30.2">16</text>
<text x="233.9" y="35.3">11</text>
<text x="264.3" y="30.2">16</text>
<text x="172.9" y="37.8">10</text>
<text x="173.4" y="40.4">9</text>
<text x="233.9" y="37.8">10</text>
<text x="234.3" y="40.4">9</text>
<text x="173.4" y="42.9">6</text>
<text x="234.3" y="42.9">6</text>
<text x="172.9" y="53.1">13</text>
<text x="173.4" y="48">3</text>
<text x="203.9" y="53.1">1</text>
<text x="233.9" y="53.1">13</text>
<text x="234.3" y="48">3</text>
<text x="264.8" y="53.1">1</text>
<text x="172.9" y="55.6">14</text>
<text x="172.9" y="58.2">15</text>
<text x="203.9" y="55.6">5</text>
<text x="203.9" y="58.2">2</text>
<text x="233.9" y="55.6">14</text>
<text x="233.9" y="58.2">15</text>
<text x="264.8" y="55.6">5</text>
<text x="264.8" y="58.2">2</text>
<text x="172.9" y="60.7">12</text>
<text x="203.9" y="60.7">4</text>
<text x="203.9" y="65.8">7</text>
<text x="233.9" y="60.7">12</text>
<text x="264.8" y="60.7">4</text>
<text x="264.8" y="65.8">7</text>
<text x="203.9" y="68.3">8</text>
<text x="264.8" y="68.3">8</text>
<text x="35.7" y="86.1">P1</text>
<text x="35.7" y="88.6">40</text>
<text x="36.7" y="86.1">2</text>
<text x="35.7" y="93.7">38</text>
<text x="35.7" y="91.2">39</text>
<text x="35.7" y="101.3">35</text>
<text x="35.7" y="98.8">36</text>
<text x="35.7" y="96.3">37</text>
<text x="35.7" y="106.4">33</text>
<text x="35.7" y="103.9">34</text>
<text x="35.7" y="111.5">31</text>
<text x="35.7" y="109">32</text>
<text x="35.7" y="119.1">28</text>
<text x="35.7" y="116.6">29</text>
<text x="35.7" y="114">30</text>
<text x="35.7" y="124.2">26</text>
<text x="35.7" y="121.7">27</text>
<text x="35.7" y="131.8">23</text>
<text x="35.7" y="129.3">24</text>
<text x="35.7" y="126.7">25</text>
<text x="35.7" y="136.9">21</text>
<text x="35.7" y="134.4">22</text>
<text x="35.7" y="142">19</text>
<text x="35.7" y="139.4">20</text>
<text x="35.7" y="149.6">16</text>
<text x="35.7" y="147.1">17</text>
<text x="35.7" y="144.5">18</text>
<text x="35.7" y="154.7">14</text>
<text x="35.7" y="152.1">15</text>
<text x="35.7" y="159.8">12</text>
<text x="35.7" y="157.2">13</text>
<text x="35.7" y="164.8">10</text>
<text x="35.7" y="162.3">11</text>
<text x="36.2" y="167.4">9</text>
<text x="36.2" y="172.5">7</text>
<text x="36.2" y="169.9">8</text>
<text x="36.2" y="177.5">5</text>
<text x="36.2" y="175">6</text>
<text x="36.2" y="185.2">2</text>
<text x="36.2" y="182.6">3</text>
<text x="36.2" y="180.1">4</text>
<text x="36.2" y="187.7">1</text>
</g>
<g font-size="1.4" fill="#006464">
<text x="197.8" y="31.2">VCC</text>
<text x="258.7" y="31.2">VCC</text>
<text x="177.5" y="36.3">A</text>
<text x="177.5" y="38.8">B</text>
<text x="177.5" y="41.4">C</text>
<text x="238.5" y="36.3">A</text>
<text x="238.5" y="38.8">B</text>
<text x="238.5" y="41.4">C</text>
<text x="177.5" y="43.9">INH</text>
<text x="238.5" y="43.9">INH</text>
<text x="177.5" y="49">COM</text>
<text x="238.5" y="49">COM</text>
<text x="177.5" y="54.1">Y0</text>
<text x="177.5" y="56.6">Y1</text>
<text x="177.5" y="59.2">Y2</text>
<text x="198.8" y="54.1">Y4</text>
<text x="198.8" y="56.6">Y5</text>
<text x="198.8" y="59.2">Y6</text>
<text x="238.5" y="54.1">Y0</text>
<text x="238.5" y="56.6">Y1</text>
<text x="238.5" y="59.2">Y2</text>
<text x="259.8" y="54.1">Y4</text>
<text x="259.8" y="56.6">Y5</text>
<text x="259.8" y="59.2">Y6</text>
<text x="177.5" y="61.7">Y3</text>
<text x="198.8" y="61.7">Y7</text>
<text x="238.5" y="61.7">Y3</text>
<text x="259.8" y="61.7">Y7</text>
<text x="195.3" y="66.8">GND-1</text>
<text x="197.6" y="69.3">GND</text>
<text x="256.3" y="66.8">GND-1</text>
<text x="258.5" y="69.3">GND</text>
<text x="27.7" y="87.1">SHIELD</text>
<text x="31.1" y="89.6">40</text>
<text x="31.1" y="94.7">38</text>
<text x="31.1" y="92.2">39</text>
<text x="31.1" y="99.8">36</text>
<text x="31.1" y="97.3">37</text>
<text x="31.1" y="107.4">33</text>
<text x="31.1" y="104.9">34</text>
<text x="31.1" y="102.3">35</text>
<text x="31.1" y="112.5">31</text>
<text x="31.1" y="110">32</text>
<text x="31.1" y="117.6">29</text>
<text x="31.1" y="115">30</text>
<text x="31.1" y="125.2">26</text>
<text x="31.1" y="122.7">27</text>
<text x="31.1" y="120.1">28</text>
<text x="31.1" y="130.3">24</text>
<text x="31.1" y="127.7">25</text>
<text x="31.1" y="137.9">21</text>
<text x="31.1" y="135.4">22</text>
<text x="31.1" y="132.8">23</text>
<text x="31.1" y="143">19</text>
<text x="31.1" y="140.4">20</text>
<text x="31.1" y="148.1">17</text>
<text x="31.1" y="145.5">18</text>
<text x="31.1" y="155.7">14</text>
<text x="31.1" y="153.1">15</text>
<text x="31.1" y="150.6">16</text>
<text x="31.1" y="160.8">12</text>
<text x="31.1" y="158.2">13</text>
<text x="31.1" y="165.8">10</text>
<text x="31.1" y="163.3">11</text>
<text x="32.1" y="173.5">7</text>
<text x="32.1" y="170.9">8</text>
<text x="32.1" y="168.4">9</text>
<text x="32.1" y="178.5">5</text>
<text x="32.1" y="176">6</text>
<text x="32.1" y="183.6">3</text>
<text x="32.1" y="181.1">4</text>
<text x="32.1" y="188.7">1</text>
<text x="32.1" y="186.2">2</text>
</g>
</svg>
